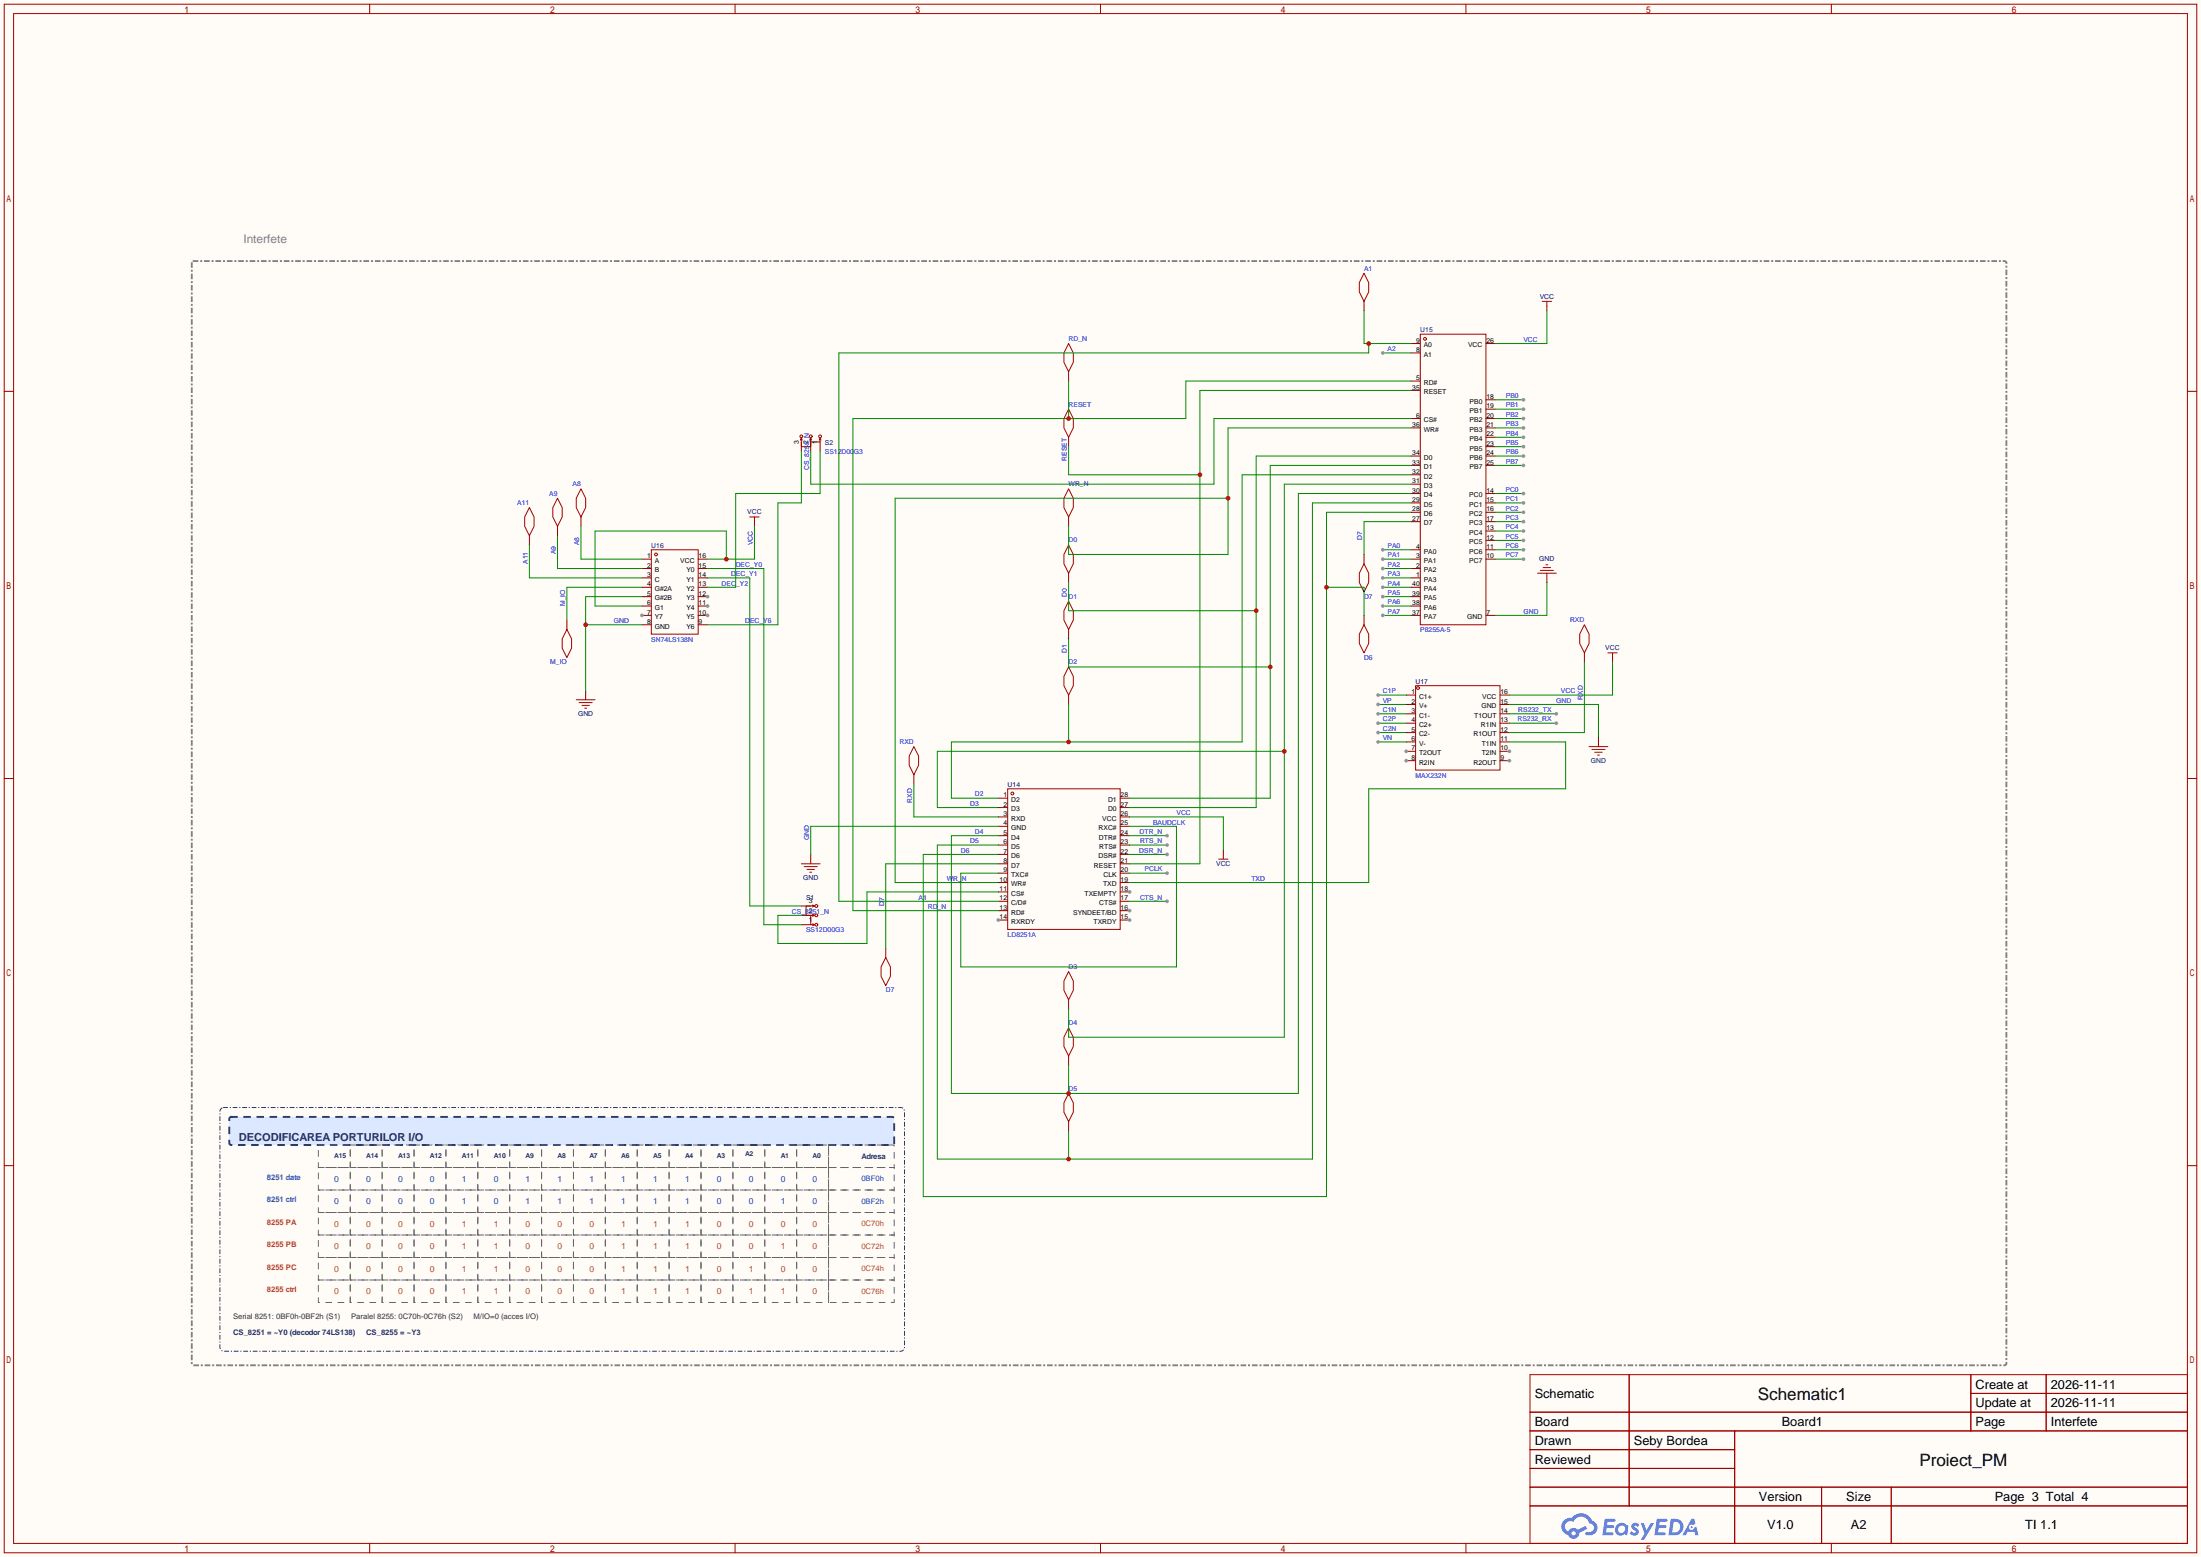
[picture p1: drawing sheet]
<svg xmlns="http://www.w3.org/2000/svg" width="596mm" height="422mm" viewBox="0 0 596 422" stroke-linecap="round" stroke-linejoin="round" font-family="sans-serif">
<path d="M0 0h596.1v421.9h-596.1z" fill="#fffcf7"/>
<g fill="none" stroke="#a10000" stroke-width=".27">
<path d="M1.1 1.1h593.9v419.7h-593.9zM3.7 3.7h588.8v414.5h-588.8zM100.1 1.1v2.6M199.1 1.1v2.6M298.1 1.1v2.6M397 1.1v2.6M496 1.1v2.6M1.1 106h2.6M592.5 106h2.5M1.1 210.9h2.6M592.5 210.9h2.5M1.1 315.8h2.6"/>
<path d="M592.5 315.8h2.5M414.4 372.5h178.1v45.7h-178.1zM441.3 372.5v35.6M533.8 372.5v15.2M533.8 377.6h58.7M554.2 372.5v15.2M414.4 382.7h178.1M414.4 387.7h178.1M414.4 392.8h55.4M414.4 397.9h55.4M469.8 387.7v30.5M100.1 418.2v2.6"/>
<path d="M199.1 418.2v2.6M298.1 418.2v2.6M397 418.2v2.6M414.4 403h178.1M414.4 408.1h178.1M493.4 403v15.2M496 418.2v2.6M512.2 403v15.2"/>
</g>
<g fill="#5487ff">
<path d="M442.1 412.9a1.3 1.3 0 0 1 1.9 .3l-.4 .6a.47 .47 0 0 0-.4-.5 .47 .47 0 0 0-.5 .3l.1 .2a1.28 1.28 0 0 1 .8 2 1.53 1.53 0 0 1-2.2-.3l.5-.6 .8 .5a.31 .31 0 0 0 .4-.3 .31 .31 0 0 0-.3-.4 1.12 1.12 0 0 1-.7-1.8z"/>
<path d="M444.4 412.7h.9l.6 2 1.2-2h.9l-2.7 4.5h-.9l1-1.6z"/>
<path d="M434.6 411.5h2.6a.4 .4 0 0 1 .4 .4 .4 .4 0 0 1-.4 .4h-1.8l-.1 1h1.6l.4 .4-.5 .4h-1.6l-.2 1.1 1.8 .1 .2 .5-.4 .2h-2.6z"/>
<path d="M448.7 411.5h2.6a.4 .4 0 0 1 .4 .4 .4 .4 0 0 1-.4 .4h-1.8l-.1 1h1.6l.4 .4-.4 .4h-1.7l-.2 1.1 1.8 .1 .2 .5-.4 .2h-2.6z"/>
<path d="M458.1 411.6h.8l.3 1.3-.6 .3a.75 .75 0 0 0-1.1 .3 .75 .75 0 0 0 .5 1.1 .75 .75 0 0 0 .9-.7l.5-.3 .6 2.4h-.8l-.3-.9h-1.8l-.5 .9h-1z"/>
<path d="M452.5 411.5l-.6 4.5h1.5a2.27 2.27 0 0 0 2.6-2.3 2.27 2.27 0 0 0-2.7-2.2zM453.3 412.3a1.5 1.5 0 0 1 1.8 1.6 1.5 1.5 0 0 1-1.9 1.3h-.3z"/>
<path d="M438 413.2a1.6 1.6 0 0 0-.4 2.3 1.6 1.6 0 0 0 2.4 .2l.7 .3 .3-2.5-.1-.2-.5-.1a1.58 1.58 0 0 0-2.4 0zM438.6 413.7a.99 .99 0 0 1 1.6 .6 .99 .99 0 0 1-1.3 1.1 .98 .98 0 0 1-.3-1.7z"/>
<path d="M423.6 411.9a2.37 2.37 0 0 0 1.1 4.1 1.54 1.54 0 0 0 1.8 .9 1.54 1.54 0 0 0 1.2-1.5l2.2-1.1-.5-.8-2 1a1.57 1.57 0 0 0-2.7 .5 1.5 1.5 0 0 1-.7-2.1 1.5 1.5 0 0 1 2.2-.5 2.27 2.27 0 0 1 2.3-1.4 2.27 2.27 0 0 1 2 1.8 1.23 1.23 0 0 1 1.2 1.6 1.23 1.23 0 0 1-1.8 .7 .47 .47 0 0 0-.5 .4 .47 .47 0 0 0 .4 .5 2.14 2.14 0 0 0 2.7-1.3 2.14 2.14 0 0 0-1.3-2.7 3.2 3.2 0 0 0-5.5-.7l-1.1 .1zM425.6 415.5a.6 .6 0 0 1 1.2 0 .6 .6 0 0 1-1.2 0z"/>
<circle cx="458.2" cy="413.8" r=".28"/>
</g>
<path d="M62.2 302.9l.4-.3h179.1l.5 .5v6.7l-.5 .5h-179.1l-.5-.5z" fill="#dbe8ff" stroke="#1a3b6b" stroke-width=".51" stroke-dasharray="1.5 2"/>
<g fill="none" stroke="#666" stroke-width=".27" stroke-dasharray="1.5 1.8">
<path d="M86.2 310.3h8.7v6.1h-8.7zM86.2 316.4h8.7v6.1h-8.7zM94.9 310.3h8.6v6.1h-8.6zM94.9 316.4h8.6v6.1h-8.6zM103.5 310.3h8.6v6.1h-8.6zM103.5 316.4h8.6v6.1h-8.6zM112.1 310.3h8.7v6.1h-8.7zM112.1 316.4h8.7v6.1h-8.7zM120.8 310.3h8.6v6.1h-8.6zM120.8 316.4h8.6v6.1h-8.6zM129.4 310.3h8.6v6.1h-8.6zM129.4 316.4h8.6v6.1h-8.6z"/>
<path d="M138 310.3h8.7v6.1h-8.7zM138 316.4h8.7v6.1h-8.7zM146.7 310.3h8.6v6.1h-8.6zM146.7 316.4h8.6v6.1h-8.6zM155.3 310.3h8.7v6.1h-8.7zM155.3 316.4h8.7v6.1h-8.7zM164 310.3h8.6v6.1h-8.6zM164 316.4h8.6v6.1h-8.6zM172.6 310.3h8.6v6.1h-8.6zM172.6 316.4h8.6v6.1h-8.6zM181.2 310.3h8.7v6.1h-8.7zM181.2 316.4h8.7v6.1h-8.7z"/>
<path d="M189.9 310.3h8.6v6.1h-8.6zM189.9 316.4h8.6v6.1h-8.6zM198.5 310.3h8.6v6.1h-8.6zM198.5 316.4h8.6v6.1h-8.6zM207.1 310.3h8.7v6.1h-8.7zM207.1 316.4h8.7v6.1h-8.7zM215.8 310.3h8.6v6.1h-8.6zM215.8 316.4h8.6v6.1h-8.6zM224.4 310.3h17.8v6.1h-17.8zM224.4 316.4h17.8v6.1h-17.8zM86.2 322.5h8.7v6h-8.7zM86.2 328.5h8.7v6.1h-8.7z"/>
<path d="M86.2 334.6h8.7v6.1h-8.7zM94.9 322.5h8.6v6h-8.6zM94.9 328.5h8.6v6.1h-8.6zM94.9 334.6h8.6v6.1h-8.6zM103.5 322.5h8.6v6h-8.6zM103.5 328.5h8.6v6.1h-8.6zM103.5 334.6h8.6v6.1h-8.6zM112.1 322.5h8.7v6h-8.7zM112.1 328.5h8.7v6.1h-8.7zM112.1 334.6h8.7v6.1h-8.7zM120.8 322.5h8.6v6h-8.6zM120.8 328.5h8.6v6.1h-8.6z"/>
<path d="M120.8 334.6h8.6v6.1h-8.6zM129.4 322.5h8.6v6h-8.6zM129.4 328.5h8.6v6.1h-8.6zM129.4 334.6h8.6v6.1h-8.6zM138 322.5h8.7v6h-8.7zM138 328.5h8.7v6.1h-8.7zM138 334.6h8.7v6.1h-8.7zM146.7 322.5h8.6v6h-8.6zM146.7 328.5h8.6v6.1h-8.6zM146.7 334.6h8.6v6.1h-8.6zM155.3 322.5h8.7v6h-8.7zM155.3 328.5h8.7v6.1h-8.7z"/>
<path d="M155.3 334.6h8.7v6.1h-8.7zM164 322.5h8.6v6h-8.6zM164 328.5h8.6v6.1h-8.6zM164 334.6h8.6v6.1h-8.6zM172.6 322.5h8.6v6h-8.6zM172.6 328.5h8.6v6.1h-8.6zM172.6 334.6h8.6v6.1h-8.6zM181.2 322.5h8.7v6h-8.7zM181.2 328.5h8.7v6.1h-8.7zM181.2 334.6h8.7v6.1h-8.7zM189.9 322.5h8.6v6h-8.6zM189.9 328.5h8.6v6.1h-8.6z"/>
<path d="M189.9 334.6h8.6v6.1h-8.6zM198.5 322.5h8.6v6h-8.6zM198.5 328.5h8.6v6.1h-8.6zM198.5 334.6h8.6v6.1h-8.6zM207.1 322.5h8.7v6h-8.7zM207.1 328.5h8.7v6.1h-8.7zM207.1 334.6h8.7v6.1h-8.7zM215.8 322.5h8.6v6h-8.6zM215.8 328.5h8.6v6.1h-8.6zM215.8 334.6h8.6v6.1h-8.6zM224.4 322.5h17.8v6h-17.8zM224.4 328.5h17.8v6.1h-17.8z"/>
<path d="M224.4 334.6h17.8v6.1h-17.8zM86.2 340.7h8.7v6.1h-8.7zM86.2 346.8h8.7v6.1h-8.7zM94.9 340.7h8.6v6.1h-8.6zM94.9 346.8h8.6v6.1h-8.6zM103.5 340.7h8.6v6.1h-8.6zM103.5 346.8h8.6v6.1h-8.6zM112.1 340.7h8.7v6.1h-8.7zM112.1 346.8h8.7v6.1h-8.7zM120.8 340.7h8.6v6.1h-8.6zM120.8 346.8h8.6v6.1h-8.6zM129.4 340.7h8.6v6.1h-8.6z"/>
<path d="M129.4 346.8h8.6v6.1h-8.6zM138 340.7h8.7v6.1h-8.7zM138 346.8h8.7v6.1h-8.7zM146.7 340.7h8.6v6.1h-8.6zM146.7 346.8h8.6v6.1h-8.6zM155.3 340.7h8.7v6.1h-8.7zM155.3 346.8h8.7v6.1h-8.7zM164 340.7h8.6v6.1h-8.6zM164 346.8h8.6v6.1h-8.6zM172.6 340.7h8.6v6.1h-8.6zM172.6 346.8h8.6v6.1h-8.6zM181.2 340.7h8.7v6.1h-8.7z"/>
<path d="M181.2 346.8h8.7v6.1h-8.7zM189.9 340.7h8.6v6.1h-8.6zM189.9 346.8h8.6v6.1h-8.6zM198.5 340.7h8.6v6.1h-8.6zM198.5 346.8h8.6v6.1h-8.6zM207.1 340.7h8.7v6.1h-8.7zM207.1 346.8h8.7v6.1h-8.7zM215.8 340.7h8.6v6.1h-8.6zM215.8 346.8h8.6v6.1h-8.6zM224.4 340.7h17.8v6.1h-17.8zM224.4 346.8h17.8v6.1h-17.8z"/>
</g>
<path d="M60.6 300.1h183.4a1.02 1.02 0 0 1 1 1v64a1.09 1.09 0 0 1-1 1h-183.4a1.09 1.09 0 0 1-1-1v-64a1.09 1.09 0 0 1 1-1" fill="none" stroke="#1a3b6b" stroke-width=".27" stroke-dasharray="1 .8 0 .8"/>
<g fill="none" stroke="#a10000" stroke-width=".27">
<path d="M272.9 213.7h30.5v38.1h-30.5z"/>
<circle cx="274.2" cy="215" r=".38"/>
</g>
<g fill="none" stroke="#870000" stroke-width=".27">
<path d="M270.4 216.3h2.5M270.4 218.8h2.5M270.4 221.4h2.5M270.4 223.9h2.5M270.4 226.4h2.5M270.4 229h2.5M270.4 231.5h2.5M270.4 234.1h2.5M270.4 236.6h2.5M270.4 239.1h2.5M270.4 241.7h2.5M270.4 244.2h2.5"/>
<path d="M270.4 246.8h2.5M270.4 249.3h2.5"/>
</g>
<circle cx="270.4" cy="249.3" r=".51" fill="#999"/>
<path d="M303.4 249.3h2.5" fill="none" stroke="#870000" stroke-width=".27"/>
<circle cx="305.9" cy="249.3" r=".51" fill="#999"/>
<path d="M303.4 246.8h2.5" fill="none" stroke="#870000" stroke-width=".27"/>
<circle cx="305.9" cy="246.8" r=".51" fill="#999"/>
<path d="M303.4 244.2h2.5M303.4 241.7h2.5" fill="none" stroke="#870000" stroke-width=".27"/>
<circle cx="305.9" cy="241.7" r=".51" fill="#999"/>
<g fill="none" stroke="#870000" stroke-width=".27">
<path d="M382.1 93.1h2.6M382.1 95.6h2.6M402.5 93.1h2.5M382.1 103.3h2.6M382.1 105.8h2.6M382.1 113.4h2.6M382.1 116h2.6M402.5 113.4h2.5M402.5 116h2.5M402.5 118.5h2.5M402.5 110.9h2.5M402.5 108.3h2.5"/>
<path d="M382.1 123.6h2.6M382.1 126.1h2.6M382.1 128.7h2.6M382.1 131.2h2.6M382.1 133.7h2.6M382.1 136.3h2.6M382.1 138.8h2.6M402.5 123.6h2.5M402.5 126.1h2.5M402.5 133.7h2.5M402.5 136.3h2.5M402.5 138.8h2.5"/>
<path d="M402.5 121h2.5M173.9 151.5h2.5M173.9 154.1h2.5M173.9 156.6h2.5M173.9 159.1h2.5M382.1 141.4h2.6M382.1 149h2.6M382.1 151.5h2.6M382.1 154.1h2.6M382.1 156.6h2.6M382.1 159.1h2.6M402.5 141.4h2.5"/>
<path d="M402.5 149h2.5M402.5 151.5h2.5M402.5 146.4h2.5M402.5 143.9h2.5M173.9 161.7h2.5M173.9 164.2h2.5M173.9 166.8h2.5M382.1 161.7h2.6M382.1 164.2h2.6M382.1 166.8h2.6M402.5 166.8h2.5M303.4 218.8h2.5"/>
<path d="M303.4 216.3h2.5M303.4 239.1h2.5M303.4 236.6h2.5M303.4 234.1h2.5M303.4 231.5h2.5M303.4 229h2.5M303.4 226.4h2.5M303.4 223.9h2.5M303.4 221.4h2.5"/>
</g>
<g fill="none" stroke="#a10000" stroke-width=".27">
<path d="M384.7 90.6h17.8v78.7h-17.8zM176.4 149h12.7v22.8h-12.7z"/>
<circle cx="386" cy="91.8" r=".38"/>
</g>
<circle cx="173.9" cy="166.8" r=".51" fill="#999"/>
<path d="M173.9 169.3h2.5M189.1 169.3h2.5M189.1 166.8h2.5" fill="none" stroke="#870000" stroke-width=".27"/>
<circle cx="191.6" cy="166.8" r=".51" fill="#999"/>
<path d="M189.1 164.2h2.5" fill="none" stroke="#870000" stroke-width=".27"/>
<circle cx="191.6" cy="164.2" r=".51" fill="#999"/>
<path d="M189.1 161.7h2.5" fill="none" stroke="#870000" stroke-width=".27"/>
<circle cx="191.6" cy="161.7" r=".51" fill="#999"/>
<path d="M189.1 159.1h2.5M189.1 156.6h2.5M189.1 154.1h2.5M189.1 151.5h2.5M380.9 188.3h2.5M380.9 190.9h2.5M380.9 193.4h2.5M380.9 196h2.5M380.9 198.5h2.5M380.9 201h2.5M380.9 203.6h2.5" fill="none" stroke="#870000" stroke-width=".27"/>
<g fill="none" stroke="#a10000" stroke-width=".27">
<path d="M383.4 185.8h22.9v22.9h-22.9z"/>
<circle cx="177.7" cy="150.2" r=".38"/>
<circle cx="384" cy="186.4" r=".38"/>
</g>
<circle cx="380.9" cy="203.6" r=".51" fill="#999"/>
<path d="M380.9 206.1h2.5" fill="none" stroke="#870000" stroke-width=".27"/>
<circle cx="380.9" cy="206.1" r=".51" fill="#999"/>
<path d="M406.3 206.1h2.5" fill="none" stroke="#870000" stroke-width=".27"/>
<circle cx="408.8" cy="206.1" r=".51" fill="#999"/>
<path d="M406.3 203.6h2.5" fill="none" stroke="#870000" stroke-width=".27"/>
<circle cx="408.8" cy="203.6" r=".51" fill="#999"/>
<g fill="none" stroke="#870000" stroke-width=".27">
<path d="M369.4 81.7v2.5M419 82.9v1.3M217 119.8v2.5M219.6 119.8v2.5M222.1 119.8v2.5M289.4 100.7v2.6M289.4 118.5v2.5M143.4 145.2v2.5M151 142.6v2.6M157.4 140.1v2.5M204.3 141.4v1.2M289.4 140.1v2.5"/>
<path d="M289.4 155.3v2.6M369.4 150.2v2.6M419 155.3v2.6M153.5 168v2.6M289.4 170.6v2.5M369.4 166.8v2.5M429.1 176.9v2.6M436.8 178.2v1.3M158.6 187.1v2.5M289.4 188.3v2.6M406.3 198.5h2.5M406.3 196h2.5"/>
<path d="M406.3 193.4h2.5M406.3 190.9h2.5M406.3 188.3h2.5M432.9 199.8v2.5M247.5 209.9v2.6M406.3 201h2.5M219.6 231.5v2.6M331.3 230.3v1.2M217 245.5h2.6M217 248h2.6M217 250.6h2.6M239.9 256.9v2.6"/>
<path d="M289.4 270.9v2.5M289.4 286.1v2.6M289.4 303.9v2.6"/>
</g>
<g fill="none" stroke="#a10000" stroke-width=".27">
<path d="M369.4 74l1.3 2.6v2.5l-1.3 2.6-1.2-2.6v-2.5zM289.4 93.1l1.3 2.5v2.6l-1.3 2.5-1.2-2.5v-2.6zM417.7 81.7h2.5M419 81.7v1.2M216.8 119.3l.2-.6v2.3h2.6v-1.2M217 118.7l.3 .6M219.6 118.7l.2 .6M222.1 118.7v1.1h-2.5v-1.1l-.3 .6M222.1 118.7l.3 .6M222.1 118.7l-.2 .6M289.4 110.9l1.3 2.5v2.6l-1.3 2.5-1.2-2.5v-2.6zM143.4 137.5l1.3 2.6v2.5l-1.3 2.6-1.3-2.6v-2.5z"/>
<path d="M151 135l1.3 2.5v2.6l-1.3 2.5-1.3-2.5v-2.6zM157.4 132.5l1.2 2.5v2.5l-1.2 2.6-1.3-2.6v-2.5zM289.4 132.5l1.3 2.5v2.5l-1.3 2.6-1.2-2.6v-2.5zM203.1 140.1h2.5M204.3 140.1v1.3M289.4 147.7l1.3 2.5v2.6l-1.3 2.5-1.2-2.5v-2.6zM369.4 152.8l1.3 2.5v2.6l-1.3 2.5-1.2-2.5v-2.6zM416.4 155.3h5.1M417.2 154.6h3.6M418 153.8h2M418.7 153h.5M153.5 170.6l1.3 2.5v2.5l-1.3 2.6-1.2-2.6v-2.5z"/>
<path d="M289.4 162.9l1.3 2.6v2.5l-1.3 2.6-1.2-2.6v-2.5zM369.4 169.3l1.3 2.5v2.6l-1.3 2.5-1.2-2.5v-2.6zM429.1 169.3l1.3 2.5v2.6l-1.3 2.5-1.2-2.5v-2.6zM435.5 176.9h2.5M436.8 176.9v1.3M156.1 189.6h5.1M156.8 190.4h3.6M157.6 191.1h2M158.4 191.9h.5M289.4 180.7l1.3 2.6v2.5l-1.3 2.5-1.2-2.5v-2.5zM247.5 202.3l1.3 2.6v2.5l-1.3 2.5-1.2-2.5v-2.5zM430.4 202.3h5.1"/>
<path d="M431.2 203.1h3.5M431.9 203.8h2.1M432.7 204.6h.5M217 234.1h5.1M217.8 234.8h3.6M218.6 235.6h2M219.3 236.3h.5M330.1 232.8h2.5M331.3 231.5v1.3M220.1 245.2l.5 .3h-2.3v2.5h1.3M220.1 247.8l.5 .2h-1v2.6h1M220.1 250.3l.5 .3"/>
<path d="M220.6 245.5l-.5 .2M220.6 250.6l-.5 .2M220.6 248l-.5 .3M239.9 259.5l1.3 2.5v2.5l-1.3 2.6-1.3-2.6v-2.5zM289.4 263.3l1.3 2.5v2.6l-1.3 2.5-1.2-2.5v-2.6zM289.4 278.5l1.3 2.6v2.5l-1.3 2.5-1.2-2.5v-2.5zM289.4 296.3l1.3 2.5v2.6l-1.3 2.5-1.2-2.5v-2.6z"/>
<circle cx="217" cy="118.2" r=".38"/>
<circle cx="219.6" cy="118.2" r=".38"/>
<circle cx="222.1" cy="118.2" r=".38"/>
<circle cx="221.1" cy="248" r=".38"/>
<circle cx="221.1" cy="245.5" r=".38"/>
<circle cx="221.1" cy="250.6" r=".38"/>
</g>
<path d="M369.4 84.2v8.9h12.7M370.7 93.1v2.5h-143.5v148.6h43.2" fill="none" stroke="#008700" stroke-width=".27"/>
<circle cx="370.7" cy="93.1" r=".63" fill="#c00"/>
<path d="M382.1 113.4h-53.3v17.8h-109.2v-8.9M382.1 123.6h-41.9v95.2h-34.3M289.4 157.9v7.6h50.8M305.9 223.9h12.7v38.1h-58.4v-25.4h10.2M270.4 241.7h-35.6v14h-24.1v-7.7h6.3" fill="none" stroke="#008700" stroke-width=".27"/>
<circle cx="340.2" cy="165.5" r=".63" fill="#c00"/>
<path d="M382.1 126.1h-38.1v90.2h-38.1M289.4 173.1v7.6h54.6" fill="none" stroke="#008700" stroke-width=".27"/>
<circle cx="344" cy="180.7" r=".63" fill="#c00"/>
<path d="M382.1 128.7h-45.7v72.3h-78.7v15.3h12.7M289.4 190.9v10.1" fill="none" stroke="#008700" stroke-width=".27"/>
<circle cx="289.4" cy="201" r=".63" fill="#c00"/>
<path d="M382.1 131.2h-34.2v149.9h-58.5v-7.7M347.9 203.6h-94v15.2h16.5" fill="none" stroke="#008700" stroke-width=".27"/>
<circle cx="347.9" cy="203.6" r=".63" fill="#c00"/>
<path d="M382.1 133.7h-30.4v162.6h-94v-69.9h12.7M289.4 288.7v7.6" fill="none" stroke="#008700" stroke-width=".27"/>
<circle cx="289.4" cy="296.3" r=".63" fill="#c00"/>
<path d="M382.1 136.3h-26.6v177.8h-101.6v-85.1h16.5M289.4 306.5v7.6" fill="none" stroke="#008700" stroke-width=".27"/>
<circle cx="289.4" cy="314.1" r=".63" fill="#c00"/>
<path d="M382.1 138.8h-22.8v185.4h-109.2v-92.7h20.3M359.3 159.1h10.1v7.7" fill="none" stroke="#008700" stroke-width=".27"/>
<circle cx="359.3" cy="159.1" r=".63" fill="#c00"/>
<path d="M217 122.3v14h-6.3v33h-19.1M222.1 122.3v11.4h-22.8v25.4h-7.7M191.6 154.1h15.3v96.5h10.1M191.6 156.6h11.5v88.9h13.9M419 157.9v8.9h-14M158.6 169.3h15.3M173.9 161.7h-15.3v25.4M270.4 223.9h-50.8v7.6" fill="none" stroke="#008700" stroke-width=".27"/>
<circle cx="158.6" cy="169.3" r=".63" fill="#c00"/>
<path d="M289.4 103.3v10.1M382.1 103.3h-60.9v10.1h-90.2v133.4h39.4M408.8 190.9h24.1v8.9" fill="none" stroke="#008700" stroke-width=".27"/>
<circle cx="289.4" cy="113.4" r=".63" fill="#c00"/>
<path d="M382.1 105.8h-57.1v128.3h-19.1M289.4 121v7.7h35.6" fill="none" stroke="#008700" stroke-width=".27"/>
<circle cx="325" cy="128.7" r=".63" fill="#c00"/>
<path d="M419 84.2v8.9h-14M196.7 151.5v-7.6h-35.5v20.3h12.7M204.3 142.6v8.9h-12.7M436.8 179.5v8.8h-28M408.8 201h15.3v12.7h-53.4v25.4h-64.8M305.9 221.4h25.4v8.9" fill="none" stroke="#008700" stroke-width=".27"/>
<circle cx="196.7" cy="151.5" r=".63" fill="#c00"/>
<path d="M382.1 116h-49.5v34.2h-43.2v-7.6M332.6 135h-90.2v104.1h28" fill="none" stroke="#008700" stroke-width=".27"/>
<circle cx="332.6" cy="135" r=".63" fill="#c00"/>
<path d="M143.4 147.7v8.9h30.5M151 145.2v8.9h22.9M157.4 142.6v8.9h16.5M173.9 159.1h-20.4v8.9M382.1 141.4h-12.7v8.8M429.1 179.5v19h-20.3M247.5 212.5v8.9h22.9M270.4 234.1h-30.5v22.8M305.9 244.2h10.2" fill="none" stroke="#008700" stroke-width=".27"/>
<circle cx="316.1" cy="244.2" r=".51" fill="#999"/>
<path d="M305.9 236.6h10.2" fill="none" stroke="#008700" stroke-width=".27"/>
<circle cx="316.1" cy="236.6" r=".51" fill="#999"/>
<path d="M305.9 231.5h10.2" fill="none" stroke="#008700" stroke-width=".27"/>
<circle cx="316.1" cy="231.5" r=".51" fill="#999"/>
<path d="M305.9 229h10.2" fill="none" stroke="#008700" stroke-width=".27"/>
<circle cx="316.1" cy="229" r=".51" fill="#999"/>
<path d="M305.9 226.4h10.2" fill="none" stroke="#008700" stroke-width=".27"/>
<circle cx="316.1" cy="226.4" r=".51" fill="#999"/>
<path d="M374.5 95.6h7.6" fill="none" stroke="#008700" stroke-width=".27"/>
<circle cx="374.5" cy="95.6" r=".51" fill="#999"/>
<path d="M374.5 149h7.6" fill="none" stroke="#008700" stroke-width=".27"/>
<circle cx="374.5" cy="149" r=".51" fill="#999"/>
<path d="M374.5 151.5h7.6" fill="none" stroke="#008700" stroke-width=".27"/>
<circle cx="374.5" cy="151.5" r=".51" fill="#999"/>
<path d="M374.5 154.1h7.6" fill="none" stroke="#008700" stroke-width=".27"/>
<circle cx="374.5" cy="154.1" r=".51" fill="#999"/>
<path d="M374.5 156.6h7.6" fill="none" stroke="#008700" stroke-width=".27"/>
<circle cx="374.5" cy="156.6" r=".51" fill="#999"/>
<path d="M374.5 159.1h7.6" fill="none" stroke="#008700" stroke-width=".27"/>
<circle cx="374.5" cy="159.1" r=".51" fill="#999"/>
<path d="M374.5 161.7h7.6" fill="none" stroke="#008700" stroke-width=".27"/>
<circle cx="374.5" cy="161.7" r=".51" fill="#999"/>
<path d="M374.5 164.2h7.6" fill="none" stroke="#008700" stroke-width=".27"/>
<circle cx="374.5" cy="164.2" r=".51" fill="#999"/>
<path d="M374.5 166.8h7.6" fill="none" stroke="#008700" stroke-width=".27"/>
<circle cx="374.5" cy="166.8" r=".51" fill="#999"/>
<path d="M405 151.5h7.6" fill="none" stroke="#008700" stroke-width=".27"/>
<circle cx="412.6" cy="151.5" r=".51" fill="#999"/>
<path d="M405 149h7.6" fill="none" stroke="#008700" stroke-width=".27"/>
<circle cx="412.6" cy="149" r=".51" fill="#999"/>
<path d="M405 146.4h7.6" fill="none" stroke="#008700" stroke-width=".27"/>
<circle cx="412.6" cy="146.4" r=".51" fill="#999"/>
<path d="M405 143.9h7.6" fill="none" stroke="#008700" stroke-width=".27"/>
<circle cx="412.6" cy="143.9" r=".51" fill="#999"/>
<path d="M405 141.4h7.6" fill="none" stroke="#008700" stroke-width=".27"/>
<circle cx="412.6" cy="141.4" r=".51" fill="#999"/>
<path d="M405 138.8h7.6" fill="none" stroke="#008700" stroke-width=".27"/>
<circle cx="412.6" cy="138.8" r=".51" fill="#999"/>
<path d="M405 136.3h7.6" fill="none" stroke="#008700" stroke-width=".27"/>
<circle cx="412.6" cy="136.3" r=".51" fill="#999"/>
<path d="M405 133.7h7.6" fill="none" stroke="#008700" stroke-width=".27"/>
<circle cx="412.6" cy="133.7" r=".51" fill="#999"/>
<path d="M405 126.1h7.6" fill="none" stroke="#008700" stroke-width=".27"/>
<circle cx="412.6" cy="126.1" r=".51" fill="#999"/>
<path d="M405 123.6h7.6" fill="none" stroke="#008700" stroke-width=".27"/>
<circle cx="412.6" cy="123.6" r=".51" fill="#999"/>
<path d="M405 121h7.6" fill="none" stroke="#008700" stroke-width=".27"/>
<circle cx="412.6" cy="121" r=".51" fill="#999"/>
<path d="M405 118.5h7.6" fill="none" stroke="#008700" stroke-width=".27"/>
<circle cx="412.6" cy="118.5" r=".51" fill="#999"/>
<path d="M405 116h7.6" fill="none" stroke="#008700" stroke-width=".27"/>
<circle cx="412.6" cy="116" r=".51" fill="#999"/>
<path d="M405 113.4h7.6" fill="none" stroke="#008700" stroke-width=".27"/>
<circle cx="412.6" cy="113.4" r=".51" fill="#999"/>
<path d="M405 110.9h7.6" fill="none" stroke="#008700" stroke-width=".27"/>
<circle cx="412.6" cy="110.9" r=".51" fill="#999"/>
<path d="M405 108.3h7.6" fill="none" stroke="#008700" stroke-width=".27"/>
<circle cx="412.6" cy="108.3" r=".51" fill="#999"/>
<path d="M373.3 188.3h7.6" fill="none" stroke="#008700" stroke-width=".27"/>
<circle cx="373.3" cy="188.3" r=".51" fill="#999"/>
<path d="M373.3 190.9h7.6" fill="none" stroke="#008700" stroke-width=".27"/>
<circle cx="373.3" cy="190.9" r=".51" fill="#999"/>
<path d="M373.3 193.4h7.6" fill="none" stroke="#008700" stroke-width=".27"/>
<circle cx="373.3" cy="193.4" r=".51" fill="#999"/>
<path d="M373.3 196h7.6" fill="none" stroke="#008700" stroke-width=".27"/>
<circle cx="373.3" cy="196" r=".51" fill="#999"/>
<path d="M373.3 198.5h7.6" fill="none" stroke="#008700" stroke-width=".27"/>
<circle cx="373.3" cy="198.5" r=".51" fill="#999"/>
<path d="M373.3 201h7.6" fill="none" stroke="#008700" stroke-width=".27"/>
<circle cx="373.3" cy="201" r=".51" fill="#999"/>
<path d="M408.8 196h12.7" fill="none" stroke="#008700" stroke-width=".27"/>
<circle cx="421.5" cy="196" r=".51" fill="#999"/>
<path d="M408.8 193.4h12.7" fill="none" stroke="#008700" stroke-width=".27"/>
<circle cx="421.5" cy="193.4" r=".51" fill="#999"/>
<path d="M52.5 70.7l490.7 .1 .2 .4v298.5l-.5 .3-490.7-.1-.3-.5v-298.2l.6-.5" fill="none" stroke="#808080" stroke-width=".51" stroke-dasharray="1 1 0 1"/>
<g font-size="4.6">
<text x="476.1" y="379.4">Schematic1</text>
<text x="519.8" y="397.2">Proiect_PM</text>
</g>
<g font-size="3.5">
<text x="535.1" y="376.3">Create at</text>
<text x="555.5" y="376.3">2026-11-11</text>
<text x="415.7" y="378.8">Schematic</text>
<text x="535.1" y="381.4">Update at</text>
<text x="555.5" y="381.4">2026-11-11</text>
<text x="415.7" y="386.5">Board</text>
<text x="482.6" y="386.5">Board1</text>
<text x="535.1" y="386.5">Page</text>
<text x="555.5" y="386.5">Interfete</text>
<text x="415.7" y="391.5">Drawn</text>
<text x="442.5" y="391.5">Seby Bordea</text>
<text x="415.7" y="396.6">Reviewed</text>
<text x="476.4" y="406.8">Version</text>
<text x="500.1" y="406.8">Size</text>
<text x="540.3" y="406.8">Page 3 Total 4</text>
<text x="478.7" y="414.4">V1.0</text>
<text x="501.3" y="414.4">A2</text>
<text x="548.6" y="414.4">TI 1.1</text>
</g>
<text font-size="3.2" fill="#808080" x="65.9" y="66">Interfete</text>
<text font-size="3" fill="#1a3a6b" x="64.6" y="309.3">DECODIFICAREA PORTURILOR I/O</text>
<g font-size="2.3" fill="#1552b0">
<text x="90.6" y="320.2">0</text>
<text x="99.2" y="320.2">0</text>
<text x="107.8" y="320.2">0</text>
<text x="116.5" y="320.2">0</text>
<text x="125.1" y="320.2">1</text>
<text x="133.7" y="320.2">0</text>
<text x="142.4" y="320.2">1</text>
<text x="151" y="320.2">1</text>
<text x="159.6" y="320.2">1</text>
<text x="168.3" y="320.2">1</text>
<text x="176.9" y="320.2">1</text>
<text x="185.5" y="320.2">1</text>
<text x="194.2" y="320.2">0</text>
<text x="202.8" y="320.2">0</text>
<text x="211.5" y="320.2">0</text>
<text x="220.1" y="320.2">0</text>
<text x="90.6" y="326.3">0</text>
<text x="99.2" y="326.3">0</text>
<text x="107.8" y="326.3">0</text>
<text x="116.5" y="326.3">0</text>
<text x="125.1" y="326.3">1</text>
<text x="133.7" y="326.3">0</text>
<text x="142.4" y="326.3">1</text>
<text x="151" y="326.3">1</text>
<text x="159.6" y="326.3">1</text>
<text x="168.3" y="326.3">1</text>
<text x="176.9" y="326.3">1</text>
<text x="185.5" y="326.3">1</text>
<text x="194.2" y="326.3">0</text>
<text x="202.8" y="326.3">0</text>
<text x="211.5" y="326.3">1</text>
<text x="220.1" y="326.3">0</text>
</g>
<g font-size="2.3" fill="#b05a15">
<text x="90.6" y="332.4">0</text>
<text x="99.2" y="332.4">0</text>
<text x="107.8" y="332.4">0</text>
<text x="116.5" y="332.4">0</text>
<text x="125.1" y="332.4">1</text>
<text x="133.7" y="332.4">1</text>
<text x="142.4" y="332.4">0</text>
<text x="151" y="332.4">0</text>
<text x="159.6" y="332.4">0</text>
<text x="168.3" y="332.4">1</text>
<text x="176.9" y="332.4">1</text>
<text x="185.5" y="332.4">1</text>
<text x="194.2" y="332.4">0</text>
<text x="202.8" y="332.4">0</text>
<text x="211.5" y="332.4">0</text>
<text x="220.1" y="332.4">0</text>
<text x="90.6" y="338.5">0</text>
<text x="99.2" y="338.5">0</text>
<text x="107.8" y="338.5">0</text>
<text x="116.5" y="338.5">0</text>
<text x="125.1" y="338.5">1</text>
<text x="133.7" y="338.5">1</text>
<text x="142.4" y="338.5">0</text>
<text x="151" y="338.5">0</text>
<text x="159.6" y="338.5">0</text>
<text x="168.3" y="338.5">1</text>
<text x="176.9" y="338.5">1</text>
<text x="185.5" y="338.5">1</text>
<text x="194.2" y="338.5">0</text>
<text x="202.8" y="338.5">0</text>
<text x="211.5" y="338.5">1</text>
<text x="220.1" y="338.5">0</text>
<text x="90.6" y="344.6">0</text>
<text x="99.2" y="344.6">0</text>
<text x="107.8" y="344.6">0</text>
<text x="116.5" y="344.6">0</text>
<text x="125.1" y="344.6">1</text>
<text x="133.7" y="344.6">1</text>
<text x="142.4" y="344.6">0</text>
<text x="151" y="344.6">0</text>
<text x="159.6" y="344.6">0</text>
<text x="168.3" y="344.6">1</text>
<text x="176.9" y="344.6">1</text>
<text x="185.5" y="344.6">1</text>
<text x="194.2" y="344.6">0</text>
<text x="202.8" y="344.6">1</text>
<text x="211.5" y="344.6">0</text>
<text x="220.1" y="344.6">0</text>
<text x="90.6" y="350.7">0</text>
<text x="99.2" y="350.7">0</text>
<text x="107.8" y="350.7">0</text>
<text x="116.5" y="350.7">0</text>
<text x="125.1" y="350.7">1</text>
<text x="133.7" y="350.7">1</text>
<text x="142.4" y="350.7">0</text>
<text x="151" y="350.7">0</text>
<text x="159.6" y="350.7">0</text>
<text x="168.3" y="350.7">1</text>
<text x="176.9" y="350.7">1</text>
<text x="185.5" y="350.7">1</text>
<text x="194.2" y="350.7">0</text>
<text x="202.8" y="350.7">1</text>
<text x="211.5" y="350.7">1</text>
<text x="220.1" y="350.7">0</text>
</g>
<g font-size="2.1" fill="#1a3a6b">
<text x="233.3" y="314">Adresa</text>
<text x="63.1" y="361.9">CS_8251 = ~Y0 (decodor 74LS138)</text>
<text x="99.2" y="361.9">CS_8255 = ~Y3</text>
</g>
<g font-size="2.1" fill="#1552b0">
<text x="72.3" y="319.7">8251 date</text>
<text x="233.3" y="320.1">0BF0h</text>
<text x="72.3" y="325.8">8251 ctrl</text>
<text x="233.3" y="326.2">0BF2h</text>
</g>
<g font-size="2.1" fill="#b05a15">
<text x="72.3" y="331.9">8255 PA</text>
<text x="233.3" y="332.3">0C70h</text>
<text x="72.3" y="338">8255 PB</text>
<text x="233.3" y="338.4">0C72h</text>
<text x="72.3" y="344.1">8255 PC</text>
<text x="233.3" y="344.5">0C74h</text>
<text x="72.3" y="350.2">8255 ctrl</text>
<text x="233.3" y="350.6">0C76h</text>
</g>
<g font-size="2.1" fill="#333">
<text x="63.1" y="357.3">Serial 8251: 0BF0h-0BF2h (S1)</text>
<text x="95.1" y="357.3">Paralel 8255: 0C70h-0C76h (S2)</text>
<text x="128.3" y="357.3">M/IO=0 (acces I/O)</text>
</g>
<g font-size="1.8" fill="#00f">
<text x="369.4" y="73.3">A1</text>
<text x="289.4" y="92.4">RD_N</text>
<text x="375.8" y="95.2">A2</text>
<text x="412.6" y="92.6">VCC</text>
<text x="407.9" y="107.9">PB0</text>
<text x="289.4" y="110.2">RESET</text>
<text x="407.9" y="112.9">PB2</text>
<text x="407.9" y="110.4">PB1</text>
<text x="407.9" y="118">PB4</text>
<text x="407.9" y="115.5">PB3</text>
<text x="223.4" y="123.1">SS12D00G3</text>
<text x="289" y="124.8" transform="rotate(-90 289 124.8)">RESET</text>
<text x="407.9" y="125.6">PB7</text>
<text x="407.9" y="123.1">PB6</text>
<text x="407.9" y="120.6">PB5</text>
<text x="155.1" y="131.7">A8</text>
<text x="219.1" y="127.4" transform="rotate(-90 219.1 127.4)">CS_8255_N</text>
<text x="289.4" y="131.7">WR_N</text>
<text x="140.1" y="136.8">A11</text>
<text x="148.7" y="134.3">A9</text>
<text x="407.8" y="135.8">PC1</text>
<text x="407.8" y="133.3">PC0</text>
<text x="407.8" y="143.4">PC4</text>
<text x="407.8" y="140.9">PC3</text>
<text x="407.8" y="138.3">PC2</text>
<text x="156.9" y="147.7" transform="rotate(-90 156.9 147.7)">A8</text>
<text x="203.9" y="147.7" transform="rotate(-90 203.9 147.7)">VCC</text>
<text x="289.4" y="147">D0</text>
<text x="369" y="146.4" transform="rotate(-90 369 146.4)">D7</text>
<text x="375.8" y="148.5">PA0</text>
<text x="407.8" y="148.5">PC6</text>
<text x="407.8" y="146">PC5</text>
<text x="142.9" y="152.8" transform="rotate(-90 142.9 152.8)">A11</text>
<text x="150.5" y="150.2" transform="rotate(-90 150.5 150.2)">A9</text>
<text x="199.3" y="153.6">DEC_Y0</text>
<text x="375.8" y="151">PA1</text>
<text x="375.8" y="153.6">PA2</text>
<text x="407.8" y="151">PC7</text>
<text x="195.5" y="158.7">DEC_Y2</text>
<text x="198" y="156.1">DEC_Y1</text>
<text x="289" y="161.7" transform="rotate(-90 289 161.7)">D0</text>
<text x="375.8" y="156.1">PA3</text>
<text x="375.8" y="158.7">PA4</text>
<text x="375.8" y="161.2">PA5</text>
<text x="153.1" y="164.2" transform="rotate(-90 153.1 164.2)">M_IO</text>
<text x="289.4" y="162.2">D1</text>
<text x="369.4" y="162.2">D7</text>
<text x="375.8" y="163.7">PA6</text>
<text x="375.8" y="166.3">PA7</text>
<text x="412.6" y="166.3">GND</text>
<text x="166.2" y="168.8">GND</text>
<text x="176.4" y="173.9">SN74LS138N</text>
<text x="201.8" y="168.8">DEC_Y6</text>
<text x="384.7" y="171.4">P8255A-5</text>
<text x="425.2" y="168.6">RXD</text>
<text x="289" y="176.9" transform="rotate(-90 289 176.9)">D1</text>
<text x="369.4" y="178.7">D6</text>
<text x="149" y="180">M_IO</text>
<text x="289.4" y="180">D2</text>
<text x="374.5" y="187.9">C1P</text>
<text x="374.5" y="190.4">VP</text>
<text x="421.5" y="190.4">GND</text>
<text x="422.8" y="187.9">VCC</text>
<text x="428.7" y="189.6" transform="rotate(-90 428.7 189.6)">RXD</text>
<text x="374.5" y="193">C1N</text>
<text x="374.5" y="195.5">C2P</text>
<text x="411" y="195.5">RS232_RX</text>
<text x="411.2" y="193">RS232_TX</text>
<text x="243.6" y="201.6">RXD</text>
<text x="374.5" y="198">C2N</text>
<text x="374.5" y="200.6">VN</text>
<text x="264" y="215.8">D2</text>
<text x="383.4" y="210.7">MAX232N</text>
<text x="247.1" y="217.6" transform="rotate(-90 247.1 217.6)">RXD</text>
<text x="262.8" y="218.4">D3</text>
<text x="318.6" y="220.9">VCC</text>
<text x="219.1" y="227.7" transform="rotate(-90 219.1 227.7)">GND</text>
<text x="264" y="226">D4</text>
<text x="308.7" y="226">DTR_N</text>
<text x="312.3" y="223.4">BAUDCLK</text>
<text x="260.2" y="231.1">D6</text>
<text x="262.8" y="228.5">D5</text>
<text x="308.6" y="231.1">DSR_N</text>
<text x="308.8" y="228.5">RTS_N</text>
<text x="256.4" y="238.7">WR_N</text>
<text x="310" y="236.1">PCLK</text>
<text x="339" y="238.7">TXD</text>
<text x="239.4" y="245.5" transform="rotate(-90 239.4 245.5)">D7</text>
<text x="248.8" y="243.8">A1</text>
<text x="308.8" y="243.8">CTS_N</text>
<text x="214.5" y="247.6">CS_8251_N</text>
<text x="251.3" y="246.3">RD_N</text>
<text x="218.3" y="252.6">SS12D00G3</text>
<text x="272.9" y="253.9">LD8251A</text>
<text x="289.4" y="262.6">D3</text>
<text x="239.9" y="268.9">D7</text>
<text x="289.4" y="277.8">D4</text>
<text x="289.4" y="295.6">D5</text>
</g>
<g font-size="1.8" fill="#000080">
<text x="417" y="80.9">VCC</text>
<text x="384.7" y="90.1">U15</text>
<text x="223.4" y="120.6">S2</text>
<text x="202.4" y="139.4">VCC</text>
<text x="176.4" y="148.5">U16</text>
<text x="416.9" y="152.1">GND</text>
<text x="434.8" y="176.2">VCC</text>
<text x="383.4" y="185.3">U17</text>
<text x="156.6" y="194">GND</text>
<text x="430.9" y="206.7">GND</text>
<text x="272.9" y="213.3">U14</text>
<text x="217.5" y="238.4">GND</text>
<text x="329.4" y="234.6">VCC</text>
<text x="218.3" y="243.8">S1</text>
</g>
<g font-size="1.8">
<text x="383.5" y="92.9">9</text>
<text x="383.5" y="95.4">8</text>
<text x="385.6" y="94.1">A0</text>
<text x="397.6" y="94.1">VCC</text>
<text x="402.6" y="92.9">26</text>
<text x="385.6" y="96.7">A1</text>
<text x="382.5" y="105.6">35</text>
<text x="383.5" y="103">5</text>
<text x="385.6" y="104.3">RD#</text>
<text x="385.6" y="106.8">RESET</text>
<text x="383.5" y="113.2">6</text>
<text x="398" y="111.9">PB1</text>
<text x="398" y="109.4">PB0</text>
<text x="402.6" y="113.2">20</text>
<text x="402.6" y="110.6">19</text>
<text x="402.6" y="108.1">18</text>
<text x="382.5" y="115.7">36</text>
<text x="385.6" y="114.5">CS#</text>
<text x="385.6" y="117">WR#</text>
<text x="398" y="119.5">PB4</text>
<text x="398" y="117">PB3</text>
<text x="398" y="114.5">PB2</text>
<text x="402.6" y="118.3">22</text>
<text x="402.6" y="115.7">21</text>
<text x="216.3" y="120.3" transform="rotate(-90 216.3 120.3)">3</text>
<text x="218.9" y="120.3" transform="rotate(-90 218.9 120.3)">2</text>
<text x="221.4" y="120.3" transform="rotate(-90 221.4 120.3)">1</text>
<text x="382.5" y="123.3">34</text>
<text x="382.5" y="125.9">33</text>
<text x="385.6" y="124.6">D0</text>
<text x="398" y="124.6">PB6</text>
<text x="398" y="122.1">PB5</text>
<text x="402.6" y="125.9">25</text>
<text x="402.6" y="123.3">24</text>
<text x="402.6" y="120.8">23</text>
<text x="382.5" y="128.4">32</text>
<text x="382.5" y="131">31</text>
<text x="385.6" y="127.2">D1</text>
<text x="385.6" y="129.7">D2</text>
<text x="398" y="127.2">PB7</text>
<text x="382.5" y="133.5">30</text>
<text x="382.5" y="136">29</text>
<text x="385.6" y="132.2">D3</text>
<text x="385.6" y="134.8">D4</text>
<text x="385.6" y="137.3">D5</text>
<text x="397.9" y="137.3">PC1</text>
<text x="397.9" y="134.8">PC0</text>
<text x="402.6" y="136">15</text>
<text x="402.6" y="133.5">14</text>
<text x="382.5" y="138.6">28</text>
<text x="382.5" y="141.1">27</text>
<text x="385.6" y="139.9">D6</text>
<text x="385.6" y="142.4">D7</text>
<text x="397.9" y="142.4">PC3</text>
<text x="397.9" y="139.9">PC2</text>
<text x="402.6" y="143.7">13</text>
<text x="402.6" y="141.1">17</text>
<text x="402.6" y="138.6">16</text>
<text x="383.5" y="148.7">4</text>
<text x="397.9" y="147.5">PC5</text>
<text x="397.9" y="144.9">PC4</text>
<text x="402.6" y="148.7">11</text>
<text x="402.6" y="146.2">12</text>
<text x="175.2" y="151.3">1</text>
<text x="175.2" y="153.8">2</text>
<text x="177.3" y="152.6">A</text>
<text x="177.3" y="155.1">B</text>
<text x="184.3" y="152.6">VCC</text>
<text x="185.9" y="155.1">Y0</text>
<text x="189.2" y="153.8">15</text>
<text x="189.2" y="151.3">16</text>
<text x="383.5" y="151.3">3</text>
<text x="383.5" y="153.8">2</text>
<text x="385.6" y="150">PA0</text>
<text x="385.6" y="152.6">PA1</text>
<text x="385.6" y="155.1">PA2</text>
<text x="397.9" y="152.6">PC7</text>
<text x="397.9" y="150">PC6</text>
<text x="402.6" y="151.3">10</text>
<text x="175.2" y="156.4">3</text>
<text x="175.2" y="158.9">4</text>
<text x="175.2" y="161.4">5</text>
<text x="177.3" y="157.6">C</text>
<text x="177.3" y="160.2">G#2A</text>
<text x="185.9" y="160.2">Y2</text>
<text x="185.9" y="157.6">Y1</text>
<text x="189.2" y="161.4">12</text>
<text x="189.2" y="158.9">13</text>
<text x="189.2" y="156.4">14</text>
<text x="382.5" y="158.9">40</text>
<text x="382.5" y="161.4">39</text>
<text x="383.5" y="156.4">1</text>
<text x="385.6" y="157.6">PA3</text>
<text x="385.6" y="160.2">PA4</text>
<text x="175.2" y="164">6</text>
<text x="175.2" y="166.5">7</text>
<text x="177.3" y="162.7">G#2B</text>
<text x="177.3" y="165.3">G1</text>
<text x="177.3" y="167.8">Y7</text>
<text x="185.9" y="167.8">Y5</text>
<text x="185.9" y="165.3">Y4</text>
<text x="185.9" y="162.7">Y3</text>
<text x="189.2" y="166.5">10</text>
<text x="189.2" y="164">11</text>
<text x="382.5" y="164">38</text>
<text x="382.5" y="166.5">37</text>
<text x="385.6" y="162.7">PA5</text>
<text x="385.6" y="165.3">PA6</text>
<text x="385.6" y="167.8">PA7</text>
<text x="397.4" y="167.8">GND</text>
<text x="402.6" y="166.5">7</text>
<text x="175.2" y="169.1">8</text>
<text x="177.3" y="170.3">GND</text>
<text x="185.9" y="170.3">Y6</text>
<text x="189.2" y="169.1">9</text>
<text x="382.3" y="188.1">1</text>
<text x="382.3" y="190.7">2</text>
<text x="384.4" y="189.4">C1+</text>
<text x="384.4" y="191.9">V+</text>
<text x="401.2" y="191.9">GND</text>
<text x="401.4" y="189.4">VCC</text>
<text x="406.4" y="190.7">15</text>
<text x="406.4" y="188.1">16</text>
<text x="382.3" y="193.2">3</text>
<text x="382.3" y="195.7">4</text>
<text x="384.4" y="194.5">C1-</text>
<text x="384.4" y="197">C2+</text>
<text x="399.3" y="194.5">T1OUT</text>
<text x="401.1" y="197">R1IN</text>
<text x="406.4" y="195.7">13</text>
<text x="406.4" y="193.2">14</text>
<text x="382.3" y="198.3">5</text>
<text x="382.3" y="200.8">6</text>
<text x="382.3" y="203.4">7</text>
<text x="384.4" y="199.5">C2-</text>
<text x="384.4" y="202.1">V-</text>
<text x="399.1" y="199.5">R1OUT</text>
<text x="401.3" y="202.1">T1IN</text>
<text x="406.4" y="203.4">10</text>
<text x="406.4" y="200.8">11</text>
<text x="406.4" y="198.3">12</text>
<text x="382.3" y="205.9">8</text>
<text x="384.4" y="204.6">T2OUT</text>
<text x="384.4" y="207.2">R2IN</text>
<text x="399.1" y="207.2">R2OUT</text>
<text x="401.3" y="204.6">T2IN</text>
<text x="406.4" y="205.9">9</text>
<text x="271.8" y="216.1">1</text>
<text x="271.8" y="218.6">2</text>
<text x="271.8" y="221.1">3</text>
<text x="273.9" y="217.3">D2</text>
<text x="273.9" y="219.9">D3</text>
<text x="300.1" y="219.9">D0</text>
<text x="300.1" y="217.3">D1</text>
<text x="303.5" y="221.1">26</text>
<text x="303.5" y="218.6">27</text>
<text x="303.5" y="216.1">28</text>
<text x="271.8" y="223.7">4</text>
<text x="271.8" y="226.2">5</text>
<text x="273.9" y="222.4">RXD</text>
<text x="273.9" y="224.9">GND</text>
<text x="273.9" y="227.5">D4</text>
<text x="297.5" y="224.9">RXC#</text>
<text x="297.6" y="227.5">DTR#</text>
<text x="298.6" y="222.4">VCC</text>
<text x="303.5" y="226.2">24</text>
<text x="303.5" y="223.7">25</text>
<text x="271.8" y="228.8">6</text>
<text x="271.8" y="231.3">7</text>
<text x="271.8" y="233.8">8</text>
<text x="273.9" y="230">D5</text>
<text x="273.9" y="232.6">D6</text>
<text x="297.5" y="232.6">DSR#</text>
<text x="297.7" y="230">RTS#</text>
<text x="303.5" y="233.8">21</text>
<text x="303.5" y="231.3">22</text>
<text x="303.5" y="228.8">23</text>
<text x="270.7" y="238.9">10</text>
<text x="271.8" y="236.4">9</text>
<text x="273.9" y="235.1">D7</text>
<text x="273.9" y="237.6">TXC#</text>
<text x="296.3" y="235.1">RESET</text>
<text x="298.9" y="237.6">CLK</text>
<text x="303.5" y="238.9">19</text>
<text x="303.5" y="236.4">20</text>
<text x="219" y="244.8">3</text>
<text x="270.7" y="241.5">11</text>
<text x="270.7" y="244">12</text>
<text x="273.9" y="240.2">WR#</text>
<text x="273.9" y="242.7">CS#</text>
<text x="273.9" y="245.3">C/D#</text>
<text x="293.7" y="242.7">TXEMPTY</text>
<text x="297.7" y="245.3">CTS#</text>
<text x="298.8" y="240.2">TXD</text>
<text x="303.5" y="244">17</text>
<text x="303.5" y="241.5">18</text>
<text x="219" y="247.3">2</text>
<text x="219" y="249.9">1</text>
<text x="270.7" y="246.5">13</text>
<text x="270.7" y="249.1">14</text>
<text x="273.9" y="247.8">RD#</text>
<text x="273.9" y="250.3">RXRDY</text>
<text x="290.7" y="247.8">SYNDEET/BD</text>
<text x="296.2" y="250.3">TXRDY</text>
<text x="303.5" y="249.1">15</text>
<text x="303.5" y="246.5">16</text>
</g>
<g font-size="1.8" fill="#1a3a6b">
<text x="90.6" y="313.9">A15</text>
<text x="99.2" y="313.9">A14</text>
<text x="107.8" y="313.9">A13</text>
<text x="116.5" y="313.9">A12</text>
<text x="125.1" y="313.9">A11</text>
<text x="133.7" y="313.9">A10</text>
<text x="142.4" y="313.9">A9</text>
<text x="151" y="313.9">A8</text>
<text x="159.6" y="313.9">A7</text>
<text x="168.3" y="313.9">A6</text>
<text x="176.9" y="313.9">A5</text>
<text x="185.5" y="313.9">A4</text>
<text x="194.2" y="313.9">A3</text>
<text x="201.8" y="313.4">A2</text>
<text x="211.5" y="313.9">A1</text>
<text x="220.1" y="313.9">A0</text>
</g>
</svg>
